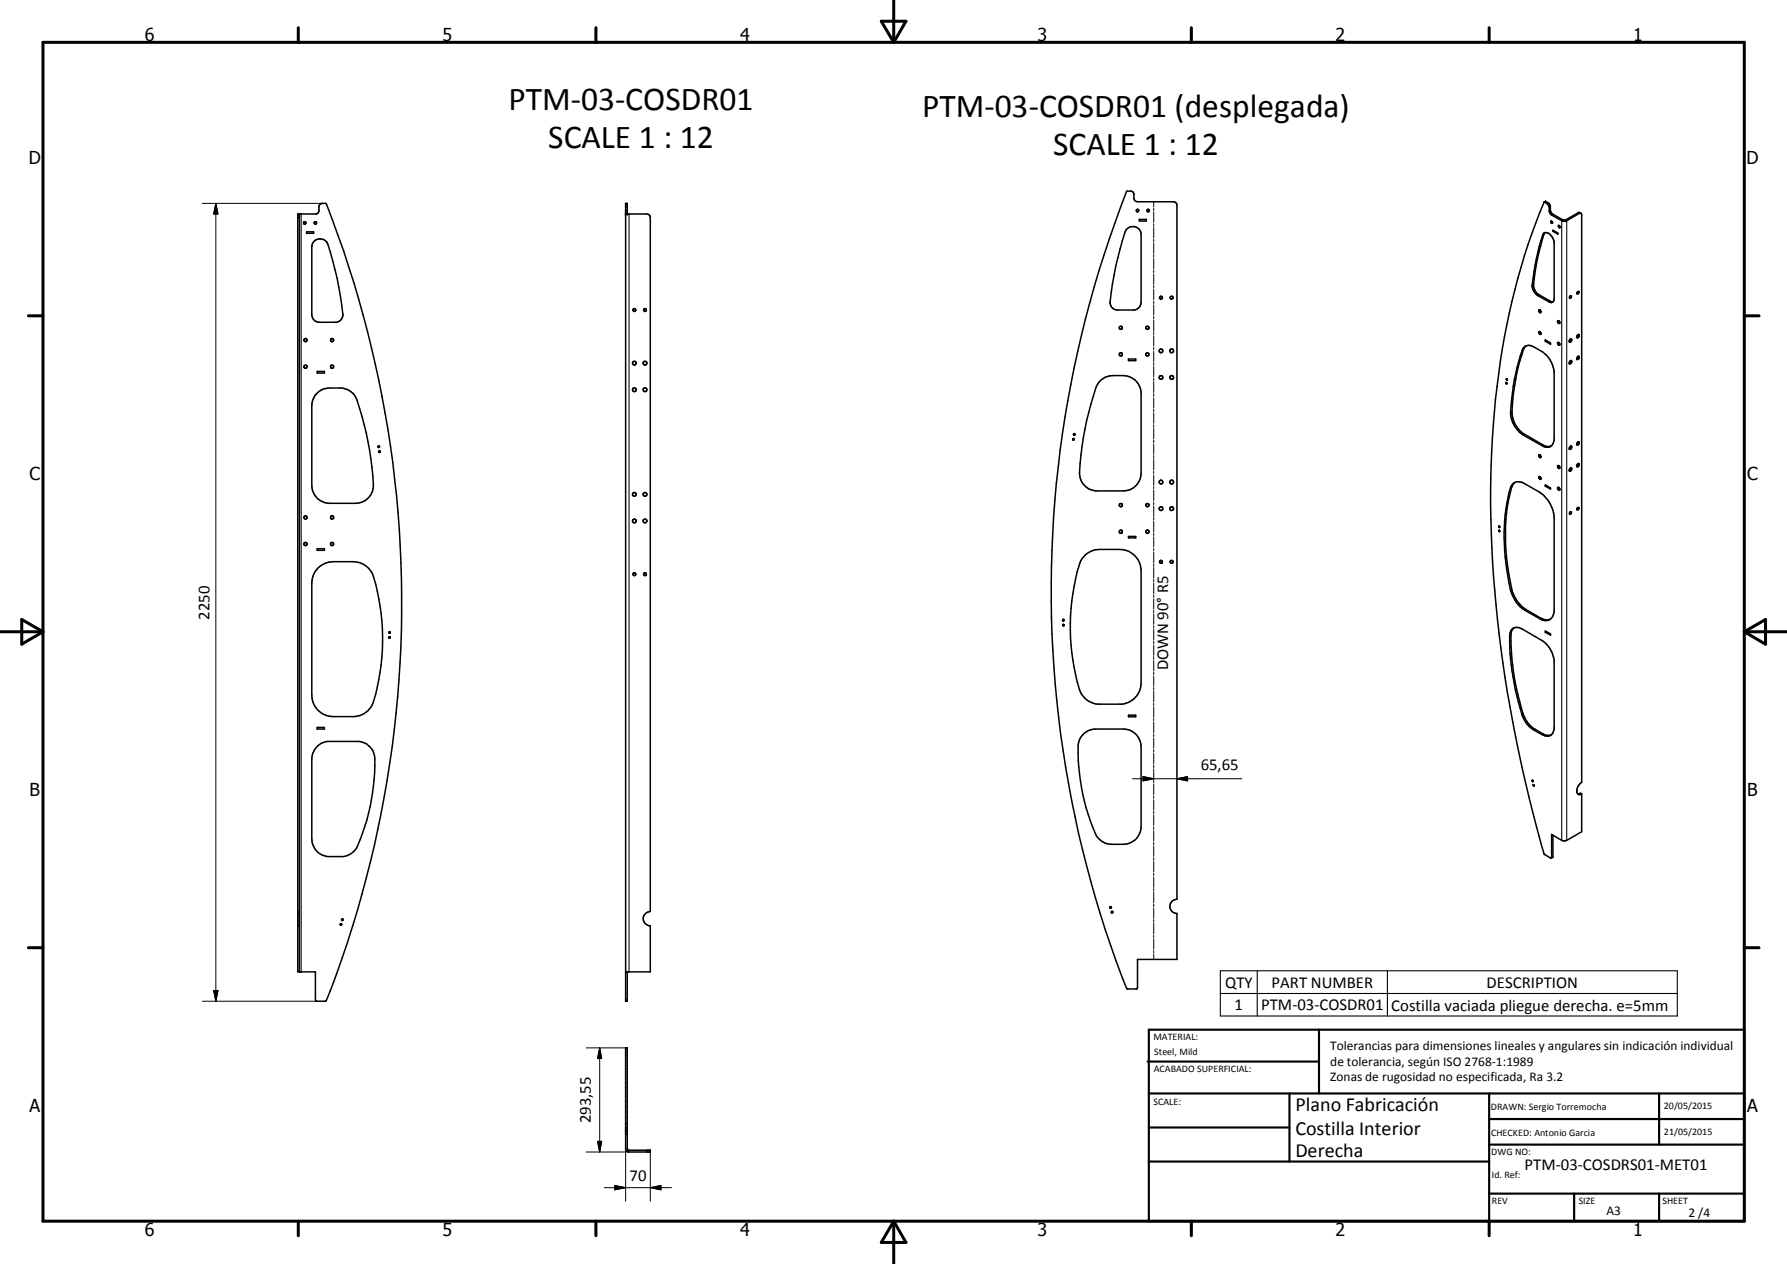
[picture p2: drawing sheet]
<svg xmlns="http://www.w3.org/2000/svg" width="420mm" height="297mm" viewBox="0 0 420 297" stroke-linecap="round" stroke-linejoin="round" font-family="sans-serif">
<g fill="none" stroke="#000" stroke-width=".35">
<path d="M70 50.3h4.4l.3-.2a1.83 1.83 0 0 0 .3-1.7l.4-.5 1.2-.1a255.2 255.2 0 0 1 .1 187.4h-2.5v-6.8h-4.2zM70.4 50.3v178.1M71.4 52.2a.31 .31 0 0 1 .5 0 .31 .31 0 0 1 0 .4 .31 .31 0 0 1-.5 0zM72.1 54.5h1.6v.3h-1.6zM73.7 56.8a1.98 1.98 0 0 1 3.4 .6 71.9 71.9 0 0 1 3.5 16.9l-.6 1.1-.9 .3h-4.3a1.83 1.83 0 0 1-1.5-1.8v-15.9zM147.1 50.3h5.2a.76 .76 0 0 1 .6 .8v163.1a1.67 1.67 0 0 0-1.7 1.7 1.67 1.67 0 0 0 1.7 1.7v10.8h-5.8M147.5 50.3v-2.5h-.4v187.5h.4v-6.9M264.8 53.9a1.96 1.96 0 0 1 2.2-.6 1.96 1.96 0 0 1 1.3 1.8v15.9l-.1 .7a1.71 1.71 0 0 1-1.7 1.2h-3.7a1.76 1.76 0 0 1-1.8-2.1 73.9 73.9 0 0 1 3.8-16.9zM264.9 45h1.3l.4 .5a1.83 1.83 0 0 0 .3 1.7l.6 .2h8.6l.5 .4 .1 .5v163a1.67 1.67 0 0 0-1.6 1.7 1.67 1.67 0 0 0 1.6 1.7v10.8h-9.2l-.1 6.8-2.4 .1a243.8 243.8 0 0 1-16.1-63.8 255.9 255.9 0 0 1 16-123.6zM267.4 49.2l.3 .3-.2 .3-.3-.3zM267.9 51.6h1.6v.3h-1.6zM363 54.8a1.64 1.64 0 0 1 2.1 1.2l.3 .9v13.5l-.2 .4-.4 .3-.4-.1-2.8-1.5-.7-.6-.4-.8a3.7 3.7 0 0 1 0-2.7l.4-3 1-4.5 .8-2.8z"/>
<path d="M363 47.5a1.6 1.6 0 0 1 1.3 1.3v1.1l.5 .6 3 1.5 .6-.1 2.9-1.7h.4M363 47.5l.4-.2a1.78 1.78 0 0 1 1.2 2.2l.3 .7 2.8 1.6 3.5-1.8 .5 .2M363 47.5a168 168 0 0 0-12.1 55.5 282.5 282.5 0 0 0 6.2 73.7 223.2 223.2 0 0 0 6.1 24.1l1.6 .8M363.3 54.7a43.1 43.1 0 0 0-2.7 12.9l.8 1.4 3.2 1.9h.6M364.6 52h.3l.1 .5h-.2zM364.7 51.9l-.1 .1M365.1 54.1l1.2 .7v.2l-1.2-.6zM365.4 54.2l-.3 .2M366.5 53l.3 .5a.33 .33 0 0 1-.3-.2 .33 .33 0 0 1 0-.3zM371.7 50.2l.2 .1v133.6a1.92 1.92 0 0 0-.8 2.8l.8-.1M149 72.6h.3l.2 .2a.35 .35 0 0 1-.5 .4 .35 .35 0 0 1 0-.6zM272.7 69.7l.4-.1a.34 .34 0 0 1 0 .6 .34 .34 0 0 1-.5-.2z"/>
<path d="M275.2 69.7l.5-.1a.35 .35 0 0 1 0 .6 .35 .35 0 0 1-.5-.1zM361.9 77.9l.3 .2v.5l-.3-.2zM362.1 72.8a.32 .32 0 0 0-.3 .4 .32 .32 0 0 0 .5 .2v-.1M362.1 72.8l.2 .5M362.1 72.9l.2 .4M362.1 78l.2 .4M363.3 79.9l1.3 .7v.3l-1.3-.7zM366.3 75.4l.4 .2v.4l-.5-.3zM366.5 75.4l.2 .4M369.1 79.8l.2-.2a.38 .38 0 0 1 .2 .5 .38 .38 0 0 1-.5 .2zM369.1 69.6h.4l-.1 .3-.3 .2-.1-.1zM369.2 69.6l-.2 .2"/>
<path d="M369.3 79.6l-.3 .6M370.9 68.6l.1-.1a.28 .28 0 0 1 .2 .4 .28 .28 0 0 1-.4 .1zM371 78.7h.3v.3l-.3 .4h-.2l-.1-.2zM371 68.6l-.2 .2M371 78.6v.3l-.3 .3M74.4 92.6l1.2-.9 .9-.4 4-.1a4.3 4.3 0 0 1 3.4 2.8 67.3 67.3 0 0 1 3.8 20.8 4.2 4.2 0 0 1-4.1 3.5h-6.1a4.2 4.2 0 0 1-4.2-4.2v-18.8l.3-1.4zM74.6 87.3h1.7v.4h-1.7zM148.8 85.1a.44 .44 0 0 1 .6-.1 .44 .44 0 0 1 .2 .5l-.3 .3h-.3l-.3-.4zM258.6 89.5a4.4 4.4 0 0 1 3.1-1.2 8.3 8.3 0 0 1 3.9 .3 4.2 4.2 0 0 1 2.7 3.9v18.7a4.2 4.2 0 0 1-4.2 4.2h-6.6a4.3 4.3 0 0 1-3.7-4.4 70.6 70.6 0 0 1 4.3-20.7zM265.3 84.4h1.7v.4h-1.7zM354 90h.3v.2zM354.1 89.1h.3v.2z"/>
<path d="M358.4 81.5l1-.3 1.3 .4a8.3 8.3 0 0 1 3.4 2.5l.8 1.4 .5 1.7v16.2a1.74 1.74 0 0 1-1 1.6 1.74 1.74 0 0 1-1.9-.3l-4.4-2.5a6.5 6.5 0 0 1-2.9-5.3 49.7 49.7 0 0 1 2.8-14.9zM358.8 81.3l-.3 .3a43.8 43.8 0 0 0-3 16 6.3 6.3 0 0 0 2.9 4.4l4.7 2.7 .7 .2 .9-.1M363.6 80.1l-.3 .1M366.2 80.5l.2-.1a.34 .34 0 0 1 .3 .3 .34 .34 0 0 1-.2 .4zM366.5 80.5l.2 .4M369.1 84.9l.3-.2 .2 .3-.5 .5h-.1zM369.3 84.8l-.3 .5M371 83.8l.3-.1v.4l-.5 .4-.1-.2zM371 83.7l-.3 .6M89 104.8h.2v.3h-.3zM252.3 103.1l.2 .1v.2h-.2zM263.3 118.4h.5a.4 .4 0 0 1 0 .6 .4 .4 0 0 1-.6-.1z"/>
<path d="M355.6 113.8a2.11 2.11 0 0 1 3-.1l3.3 1.9a7.9 7.9 0 0 1 3.5 5.7v22.4a2.09 2.09 0 0 1-1.2 2 2.09 2.09 0 0 1-2.3-.4l-3.3-1.9a8.6 8.6 0 0 1-3.8-6.4 46.8 46.8 0 0 1 .4-22.7zM356.2 113.4l-.4 .3a31.4 31.4 0 0 0-1.8 9.8 58.3 58.3 0 0 0 1.5 15.4 7.8 7.8 0 0 0 3.3 4.4l4.1 2.2 1 .2 .6-.2M361.8 112.1l.2-.1 .2 .2v.4l-.3-.2zM362.1 106.9l-.3 .2 .1 .2 .3 .2M362.1 106.9l.2 .5M362.1 106.9l.2 .4M362.1 112l.2 .4M362.3 107.5h-.1M362.3 107.4v.1M363.3 114l1.3 .7v.2l-1.3-.6zM363.6 114.1l-.3 .2M366.2 109.5l.2-.1a.34 .34 0 0 1 .3 .3 .34 .34 0 0 1-.2 .4z"/>
<path d="M366.2 114.6a.33 .33 0 0 1 .5 .1 .33 .33 0 0 1-.2 .5zM366.5 114.6l.2 .4M366.5 109.5l.2 .4M369.1 110.1l.3-.2 .2 .3-.5 .5h-.1zM369.3 110l-.3 .5M369.3 104.9l-.3 .5M369.3 104.8l.3 .3-.5 .5-.1-.3zM370.9 109.1l.2-.2a.4 .4 0 0 1 .2 .5 .4 .4 0 0 1-.6 .2zM370.9 119.4l.3-.1a.33 .33 0 0 1 0 .3 .33 .33 0 0 1-.4 .2zM371 103.9l.1-.1a.4 .4 0 0 1 .2 .5 .4 .4 0 0 1-.6 .2zM371 119.3l-.2 .3M371 103.8l-.3 .6"/>
<path d="M371 109l-.3 .5M74.6 128.9h1.7v.4h-1.7zM74.6 133.6a5.2 5.2 0 0 1 3.7-1.6h4.8a5 5 0 0 1 4.7 3.6 50.4 50.4 0 0 1-.4 30.2 5 5 0 0 1-4.3 2.6h-4.8a5 5 0 0 1-5-5v-26.4l.4-2zM77.8 127.6h.5l.1 .4a.4 .4 0 0 1-.5 .1 .4 .4 0 0 1-.1-.5zM148.8 122.2a.44 .44 0 0 1 .6-.2 .44 .44 0 0 1 .2 .6l-.3 .3h-.3l-.3-.4zM148.9 134.7a.34 .34 0 0 1 .5 0 .34 .34 0 0 1-.1 .6l-.4-.1zM255.1 130.5l.9-.7a4.7 4.7 0 0 1 2.5-.7h4.8a5 5 0 0 1 5 5v26.4a5 5 0 0 1-4.5 5h-5.8a5 5 0 0 1-4.2-3.6 50.5 50.5 0 0 1 .4-30.2zM265.3 126.1h1.7v.3h-1.7zM269.7 124.6l.4 .2a.38 .38 0 0 1-.3 .5 .38 .38 0 0 1-.4-.5zM272.7 131.8a.34 .34 0 0 1 .6 .1 .34 .34 0 0 1-.3 .5l-.4-.4zM275.2 131.8a.34 .34 0 0 1 .6 .1 .34 .34 0 0 1-.3 .5l-.3-.2zM352.4 123.7h.2v.3z"/>
<path d="M352.5 124.6v.3zM352.5 124.9h.1M369.1 120.4l.4-.1-.1 .3-.3 .3-.1-.1zM369.2 120.3l-.2 .3M91.4 149.7l.2-.1 .2 .3-.3 .1zM91.5 148.5h.2l-.1 .3zM249.9 145.6h.2v.3l-.3-.1zM250 146.7l.2 .2-.1 .2-.3-.2zM355.5 147.9l.2-.2a2.13 2.13 0 0 1 2.2 .1l4.6 2.7a6.4 6.4 0 0 1 2.9 4.7v16.1a1.73 1.73 0 0 1-1 1.6 1.73 1.73 0 0 1-1.9-.3 10.9 10.9 0 0 1-3.3-2.3l-.6-.7a11.9 11.9 0 0 1-1.6-4.7 51.5 51.5 0 0 1-2-16.1zM356 147.6a1.67 1.67 0 0 0-.8 1.3 55.7 55.7 0 0 0 3.5 20.1l.8 1.2a8.6 8.6 0 0 0 3.3 2.3l.7 .3 1.2-.1M363.3 148.3l1.3 .7v.3l-1.3-.7zM363.6 148.5l-.3 .1"/>
<path d="M74.6 170.9h1.7v.4h-1.7zM74.7 175.3l.9-.6 1.4-.5h7.5a4.2 4.2 0 0 1 3.6 4.1 48.8 48.8 0 0 1-4.5 21.3 4.4 4.4 0 0 1-2.9 1.7h-3.7a4.2 4.2 0 0 1-3.7-4.2v-18.7l.3-1.5zM254.5 172.7l1.2-.9 1.4-.4 7-.1a4.2 4.2 0 0 1 4.2 4.2v18.7a4.2 4.2 0 0 1-4.2 4.2h-2.7a4.1 4.1 0 0 1-3.9-2.5 47.8 47.8 0 0 1-3.9-21.4l.3-1zM265.3 168.1h1.7v.3h-1.7zM360.2 183.4h.3v.3zM360.5 184.4l.2 .3zM365.1 196.3v5.1l-.3 .2M370.9 186.6l.7-.2 .3 .2M371.9 186.6v8.9l-3.9 2.1-.8-.1-2.4-1.4v5.5M70 217.6h.4M70 214.2h.4M80.4 215.9l.3 .2-.2 .2-.2-.1z"/>
<path d="M261 213.1l.3 .1-.1 .2h-.3zM147.1 246.3h.4v23.6l.1 .2 .3 .2h5v.4h-5l-.6-.2-.2-.4zM147.1 265.7h.4"/>
<circle cx="74.2" cy="52.4" r=".29"/>
<circle cx="270" cy="49.5" r=".29"/>
<circle cx="71.8" cy="79.9" r=".37"/>
<circle cx="78.1" cy="79.9" r=".38"/>
<circle cx="151.6" cy="72.8" r=".33"/>
<circle cx="263.5" cy="77" r=".39"/>
<circle cx="269.8" cy="77" r=".38"/>
<circle cx="71.8" cy="86.2" r=".38"/>
<circle cx="78.1" cy="86.2" r=".39"/>
<circle cx="149.1" cy="91.6" r=".42"/>
<circle cx="151.6" cy="85.3" r=".45"/>
<circle cx="151.6" cy="91.6" r=".45"/>
<circle cx="263.5" cy="83.3" r=".38"/>
<circle cx="269.8" cy="83.3" r=".37"/>
<circle cx="273" cy="82.5" r=".42"/>
<circle cx="273" cy="88.7" r=".44"/>
<circle cx="275.5" cy="82.5" r=".44"/>
<circle cx="275.5" cy="88.7" r=".44"/>
<circle cx="89.2" cy="106.2" r=".2"/>
<circle cx="149.2" cy="116.2" r=".44"/>
<circle cx="151.7" cy="116.2" r=".43"/>
<circle cx="252.6" cy="102.1" r=".2"/>
<circle cx="269.8" cy="118.7" r=".37"/>
<circle cx="273" cy="113.3" r=".42"/>
<circle cx="273" cy="119.5" r=".42"/>
<circle cx="275.5" cy="119.5" r=".45"/>
<circle cx="275.5" cy="113.3" r=".44"/>
<circle cx="71.8" cy="121.6" r=".38"/>
<circle cx="71.8" cy="127.8" r=".38"/>
<circle cx="78.1" cy="121.6" r=".38"/>
<circle cx="151.7" cy="122.4" r=".45"/>
<circle cx="151.7" cy="134.9" r=".34"/>
<circle cx="263.5" cy="124.9" r=".38"/>
<circle cx="80.2" cy="217.3" r=".18"/>
<circle cx="261.5" cy="214.4" r=".2"/>
</g>
<g fill="#000">
<circle cx="147.1" cy="50.3" r=".18"/>
<circle cx="147.5" cy="50.3" r=".18"/>
<circle cx="70" cy="217.6" r=".18"/>
<circle cx="70.4" cy="217.6" r=".18"/>
<circle cx="147.1" cy="228.4" r=".18"/>
<circle cx="147.1" cy="246.3" r=".18"/>
<circle cx="147.5" cy="246.3" r=".18"/>
<circle cx="147.1" cy="265.7" r=".18"/>
<circle cx="147.5" cy="265.7" r=".18"/>
</g>
<g fill="none" stroke="#000" stroke-width=".25">
<path d="M70 51.1h.4M70.8 50.3v178.1M147.1 48.6h.4M147.1 49.4h.4M147.9 50.3v178.1M363 55l-.3 .1M363.4 47.3l-.3 .2M363.9 47.6l-.3 .2M364.5 48.6l-.2 .2M364.5 49.3l-.2 .2M365.1 50.3l-.3 .2M367.2 51.9v145.6"/>
<path d="M368.4 51.9v145.6M371 50l.3 .2M360.6 66.8l-.4 .3M361.9 69.3l-.3 .2M364.4 70.7l-.3 .2M355.5 96.8l-.3 .1M358.2 82.1l-.3 .2M355.4 114.5l-.3 .2M358.4 102l-.3 .2M362.8 104.6l-.3 .1M355.4 138.3l-.3 .3M355.2 149.3l-.2 .2"/>
<path d="M358.8 143.3l-.2 .1M362.2 145.2l-.3 .1M358.1 167.7l-.3 .2M360.8 171.3l-.3 .2M362.8 172.5l-.3 .1M365.1 201.3l-.3 .2M147.1 234.9h.4M286.9 228.1h107.5v10.7h-107.5zM286.9 233.5h107.5M295.6 228.1v10.7M326.2 228.1v10.7M147.1 266.5h.4"/>
<path d="M147.1 264.9h.4M147.1 264h.4M147.1 264.2h.4M152 270.3v.4"/>
</g>
<g fill="none" stroke="#000" stroke-width=".24">
<path d="M47.6 47.8h28.2M50.7 47.8l.6 2.5h-1.1zM50.7 47.8v187.5M271.3 47.4v1.2M271.3 48.9v.6M271.3 49.8v2.4M271.3 52.6v.6M271.3 53.5v2.4M271.3 56.2v.6M271.3 57.1v2.4M271.3 59.8v.7M271.3 60.7v2.5"/>
<path d="M271.3 63.5v.6M271.3 64.4v2.4M271.3 67.1v.6M271.3 68v2.4M271.3 70.7v.6M271.3 71.6v2.4M271.3 74.3v.7M271.3 75.3v2.4M271.3 78v.6M271.3 78.9v2.4M271.3 81.7v.5M271.3 82.5v2.5"/>
<path d="M271.3 85.3v.6M271.3 86.1v2.5M271.3 88.9v.6M271.3 89.8v2.4M271.3 92.5v.6M271.3 93.5v2.4M271.3 96.2v.6M271.3 97.1v2.4M271.3 99.8v.6M271.3 100.7v2.4M271.3 103.4v.7M271.3 104.4v2.4"/>
<path d="M271.3 107.1v.6M271.3 108v2.4M271.3 110.7v.6M271.3 111.6v2.4M271.3 114.3v.6M271.3 115.2v2.4M271.3 118v.6M271.3 118.9v2.4M271.3 121.6v.6M271.3 122.5v2.5M271.3 125.3v.6M271.3 126.2v2.4"/>
<path d="M271.3 128.9v.6M271.3 129.8v2.4M271.3 132.5v.6M271.3 133.4v2.4M271.3 136.1v.7M271.3 137.1v2.4M271.3 139.8v.6M271.3 140.7v2.4M271.3 143.4v.6M271.3 144.3v2.4M271.3 147.1v.6M271.3 148v2.4"/>
<path d="M271.3 150.7v.6M271.3 151.6v2.4M271.3 154.3v.6M271.3 155.2v2.4M271.3 157.9v.6M271.3 158.9v2.4M271.3 161.6v.6M271.3 162.5v2.4M271.3 165.2v.6M271.3 166.1v2.5M271.3 168.9v.6M271.3 169.8v2.4"/>
<path d="M271.3 172.5v.6M271.3 173.4v2.4M271.3 176.1v.6M271.3 177v2.5M271.3 179.7v.7M266.3 183h25.7M268.8 182.5l2.5 .5-2.5 .5zM271.3 180.7v2.4M271.3 183.4v.6M271.3 184.3v2.4M271.3 187v.6M271.3 188v2.4"/>
<path d="M271.3 190.7v.6M271.3 191.6v2.4M271.3 194.3v.6M271.3 195.2v2.4M271.3 197.9v.6M271.3 198.8v2.5M276.7 183l2.5-.5v1zM271.3 201.5v.7M271.3 202.5v2.4M271.3 205.2v.6M271.3 206.1v2.4M271.3 208.8v.6"/>
<path d="M271.3 209.7v2.5M271.3 212.5v.6M271.3 213.4v2.4M271.3 216.1v.6M271.3 217v2.5M271.3 219.8v.5M47.6 235.3h26.9M50.2 232.8h1.1l-.6 2.5zM271.3 220.6v2.5M271.3 223.4v.6M271.3 224.3v1.2M137.8 246.3h9.3"/>
<path d="M141 246.3l.5 2.5h-1zM141 246.3v24.4M137.8 270.7h10.1M140.5 268.2h1l-.5 2.5zM142.1 279.1h15.8M144.6 278.6l2.5 .5-2.5 .5zM147.1 269.9v12.4M152.9 279.1l2.5-.5v1zM152.9 270.7v11.6"/>
</g>
<g fill="none" stroke="#000" stroke-width=".71">
<path d="M10.1 9.9h400v277.1h-400zM70.1 6.5v3.4M140.1 6.5v3.4M207.2 5h5.8l-2.9 4.9zM210.1 0v9.9M280.1 6.5v3.4M350.1 6.5v3.4M6.7 74.2h3.4M410.1 74.2h3.5M.1 148.5h10M5.1 145.6l5 2.9-5 2.9zM410.1 148.5h10"/>
<path d="M410.1 148.5l5-2.9v5.8zM6.7 222.7h3.4M410.1 222.7h3.5M70.1 287v3.4M140.1 287v3.4M210.1 287v10M210.1 287l2.9 5h-5.8zM280.1 287v3.4M350.1 287v3.4"/>
</g>
<g fill="none" stroke="#000" stroke-width=".51">
<path d="M269.8 249.5h40.3M270.1 242h140v45h-140zM270.1 257h140M303.2 257v16M310.1 242v15M350.1 257v30M390.1 257v12M270.1 265h33.1M270.1 273h80M350.1 269h60M350.1 263h60M350.1 280.5h60"/>
<path d="M370.1 280.5v6.5M390.1 280.5v6.5"/>
</g>
<path d="M50.7 47.8l.6 2.5h-1.1zM268.8 182.5l2.5 .5-2.5 .5zM276.7 183l2.5-.5v1zM50.2 232.8h1.1l-.6 2.5zM141 246.3l.5 2.5h-1zM140.5 268.2h1l-.5 2.5zM144.6 278.6l2.5 .5-2.5 .5zM152.9 279.1l2.5-.5v1z" fill="#000"/>
<g font-size="7.9">
<text x="119.6" y="25.8">PTM-03-COSDR01</text>
<text x="216.8" y="27.4">PTM-03-COSDR01 (desplegada)</text>
<text x="128.9" y="34.8">SCALE 1 : 12</text>
<text x="247.6" y="36.4">SCALE 1 : 12</text>
</g>
<g font-size="4.7">
<text x="304.6" y="261.2">Plano Fabricación</text>
<text x="304.6" y="266.6">Costilla Interior</text>
<text x="304.6" y="272">Derecha</text>
</g>
<g font-size="4.2">
<text x="34" y="9.6">6</text>
<text x="104" y="9.6">5</text>
<text x="174" y="9.6">4</text>
<text x="244" y="9.6">3</text>
<text x="314" y="9.6">2</text>
<text x="384" y="9.6">1</text>
<text x="6.8" y="38.7">D</text>
<text x="410.6" y="38.7">D</text>
<text x="7" y="112.9">C</text>
<text x="410.8" y="112.9">C</text>
<text x="7" y="187.1">B</text>
<text x="410.8" y="187.1">B</text>
<text x="7" y="261.4">A</text>
<text x="410.8" y="261.4">A</text>
<text x="34" y="290.4">6</text>
<text x="104" y="290.4">5</text>
<text x="174" y="290.4">4</text>
<text x="244" y="290.4">3</text>
<text x="314" y="290.4">2</text>
<text x="384" y="290.4">1</text>
</g>
<g font-size="3.9">
<text x="49.2" y="145.6" transform="rotate(-90 49.2 145.6)">2250</text>
<text x="274.6" y="157.6" transform="rotate(-90 274.6 157.6)">DOWN 90° R5</text>
<text x="282.3" y="180.9">65,65</text>
<text x="288" y="232.1">QTY</text>
<text x="298.9" y="232.1">PART NUMBER</text>
<text x="349.5" y="232.1">DESCRIPTION</text>
<text x="290.3" y="237.4">1</text>
<text x="296.5" y="237.4">PTM-03-COSDR01</text>
<text x="327.1" y="237.5">Costilla vaciada pliegue derecha. e=5mm</text>
<text x="138.9" y="263.9" transform="rotate(-90 138.9 263.9)">293,55</text>
<text x="358.5" y="275">PTM-03-COSDRS01-MET01</text>
<text x="148" y="277.5">70</text>
</g>
<g font-size="3.1">
<text x="312.7" y="246.8">Tolerancias para dimensiones lineales y angulares sin indicación individual</text>
<text x="312.7" y="250.4">de tolerancia, según ISO 2768-1:1989</text>
<text x="312.7" y="254">Zonas de rugosidad no especificada, Ra 3.2</text>
<text x="377.7" y="285.6">A3</text>
<text x="397" y="285.9">2 /4</text>
</g>
<g font-size="2.4">
<text x="271.2" y="244.4">MATERIAL:</text>
<text x="271.3" y="252">ACABADO SUPERFICIAL:</text>
<text x="271.4" y="247.9">Steel, Mild</text>
<text x="271.2" y="259.7">SCALE:</text>
<text x="350.6" y="260.8">DRAWN: Sergio Torremocha</text>
<text x="391.2" y="260.6">20/05/2015</text>
<text x="350.6" y="267">CHECKED: Antonio Garcia</text>
<text x="391.2" y="266.7">21/05/2015</text>
<text x="350.6" y="271.4">DWG NO:</text>
<text x="350.8" y="276.9">Id. Ref:</text>
<text x="350.8" y="282.8">REV</text>
<text x="371.2" y="282.9">SIZE</text>
<text x="390.9" y="282.9">SHEET</text>
</g>
</svg>
